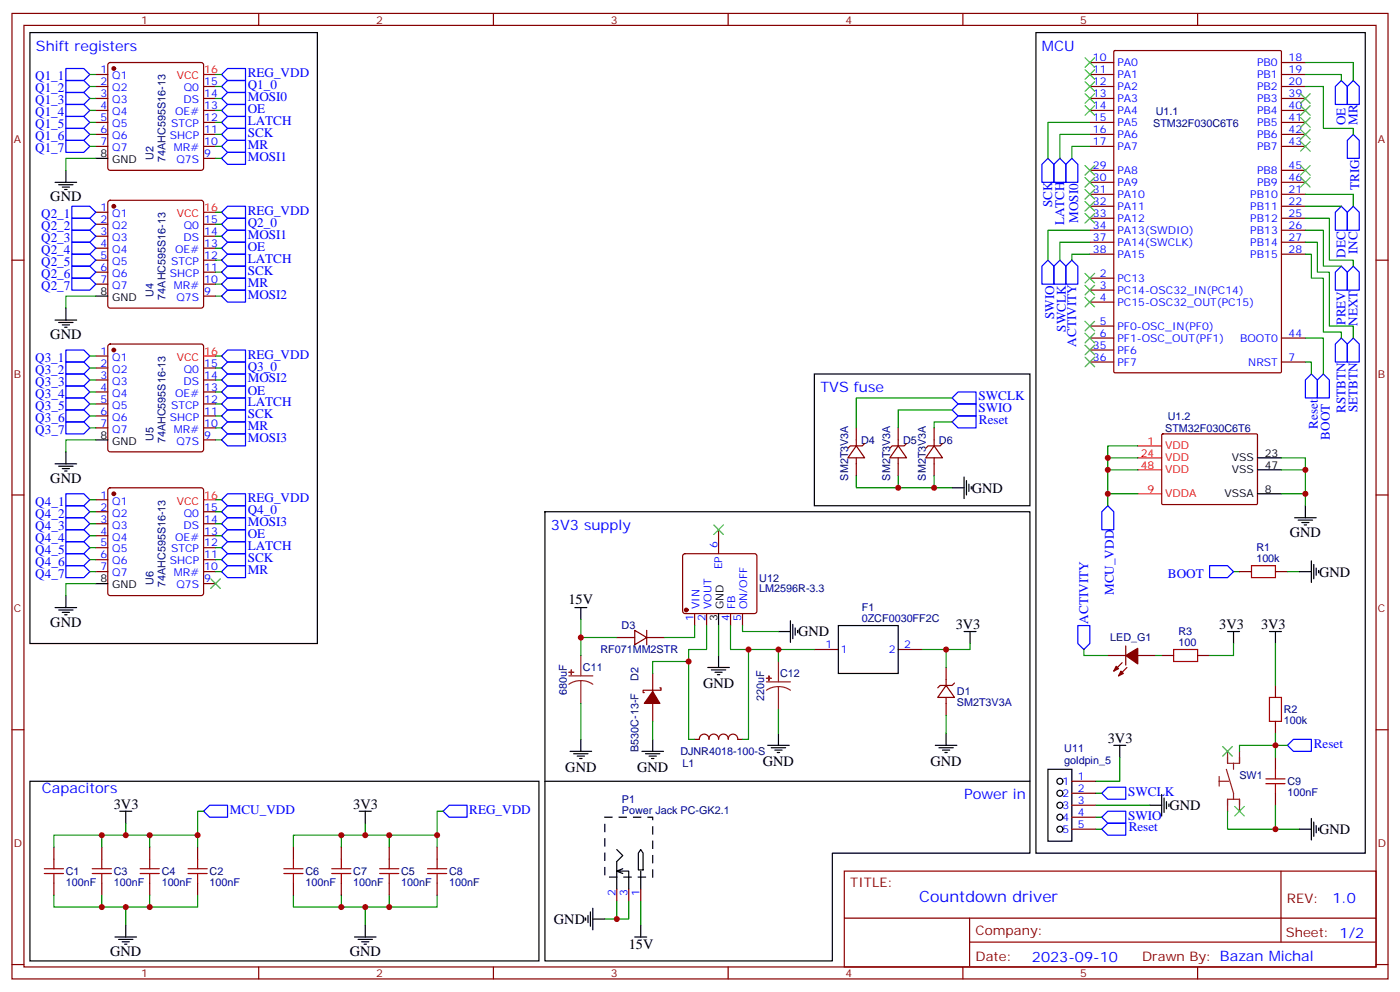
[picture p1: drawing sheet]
<svg xmlns="http://www.w3.org/2000/svg" width="412mm" height="292mm" viewBox="0 0 412 292" stroke-linecap="round" stroke-linejoin="round" font-family="sans-serif">
<g fill="none" stroke="#870000" stroke-width=".35">
<path d="M3.5 4h405.4v284.3h-405.4zM7.1 7.5h398.2v277.3h-398.2zM32 18.6l.5-.2h26.8l.5 .2 .2 .5v30.4l-.3 .5-.4 .2h-26.8l-.5-.3-.3-.4v-30.4zM76.2 4v3.5M145.3 4v3.5M214.5 4v3.5M283.6 4v3.5M321 18.4h7.1M328.1 15.1l.3-.2h48.7l.3 .2 .1 94.3-.2 .3-48.9 .1-.3-.2zM352.8 4v3.5M377.5 18.4h7M28.2 21.9h3.5"/>
<path d="M28.2 25.5h3.5M28.2 29h3.5M28.2 32.5h3.5M28.2 36.1h3.5M28.2 39.6h3.5M60 25.5h3.5M60 29h3.5M60 32.5h3.5M60 36.1h3.5M60 39.6h3.5M321 21.9h7.1M321 25.5h7.1"/>
<path d="M321 29h7.1M321 32.5h7.1M321 36.1h7.1M321 39.6h7.1M377.5 21.9h7M377.5 25.5h7M377.5 29h7M377.5 32.5h7M377.5 36.1h7M377.5 39.6h7M28.2 43.1h3.5M32 59.2l.5-.2h26.8l.5 .2 .2 .5v30.3l-.3 .5-.4 .2h-26.8l-.5-.2-.3-.5v-30.3z"/>
<path d="M60 43.1h3.5M60 46.6h3.5M321 43.1h7.1M321 50.2h7.1M321 53.7h7.1M321 57.2h7.1M377.5 43.1h7M377.5 50.2h7M377.5 53.7h7M377.5 57.2h7M3.5 76.6h3.6M28.2 76.6h3.5"/>
<path d="M28.2 62.5h3.5M28.2 66h3.5M28.2 69.6h3.5M28.2 73.1h3.5M60 76.6h3.5M60 66h3.5M60 69.6h3.5M60 73.1h3.5M321 60.7h7.1M321 64.3h7.1M321 67.8h7.1M321 71.3h7.1"/>
<path d="M321 74.9h7.1M377.5 60.7h7M377.5 64.3h7M377.5 67.8h7M377.5 71.3h7M377.5 74.9h7M405.3 76.6h3.6M28.2 80.2h3.5M28.2 83.7h3.5M60 80.2h3.5M60 83.7h3.5M60 87.2h3.5"/>
<path d="M321 81.9h7.1M321 85.4h7.1M321 89h7.1M321 99.6h7.1M321 96h7.1M377.5 99.6h7M28.2 104.8h3.5M28.2 108.4h3.5M28.2 111.9h3.5M28.2 115.4h3.5M28.2 119h3.5M32 101.5l.5-.2h26.8l.5 .2 .2 .5v30.4l-.3 .5-.4 .2h-26.8l-.5-.3-.3-.4v-30.4z"/>
<path d="M60 108.4h3.5M60 111.9h3.5M60 115.4h3.5M60 119h3.5M321 106.6h7.1M321 103.1h7.1M377.5 106.6h7M28.2 122.5h3.5M28.2 126h3.5M60 122.5h3.5M60 126h3.5M60 129.5h3.5"/>
<path d="M252.2 131.3l2.5 3.5h-4.9zM252.2 126v5.3M252.2 134.8v5.3M254.7 130.6l-.7 .7h-3.5l-.7 .7M264.6 131.3l2.5 3.5h-5zM264.6 126v5.3M264.6 134.8v5.3M267.1 130.6l-.8 .7h-3.5l-.7 .7M275.2 131.3l2.4 3.5h-4.9zM275.2 126v5.3M275.2 134.8v5.3M277.6 130.6l-.7 .7h-3.5l-.7 .7"/>
<path d="M342.3 128l.2-.2h27.7l.2 .3v20.3l-.3 .2-27.7-.1-.2-.3zM3.5 145.8h3.6M28.2 147.2h3.5M28.2 150.7h3.5M28.2 154.2h3.5M28.2 157.8h3.5M32 143.9l.5-.2h26.8l.5 .2 .2 .5v30.3l-.3 .5-.4 .2h-26.8l-.5-.2-.3-.5v-30.3zM60 150.7h3.5M60 154.2h3.5M60 157.8h3.5M211.7 156v7.1M405.3 145.8h3.6"/>
<path d="M28.2 161.3h3.5M28.2 164.8h3.5M28.2 168.3h3.5M60 161.3h3.5M60 164.8h3.5M60 168.3h3.5M60 171.9h3.5M201.3 163.3l.5-.2h20.4l.5 .2 .3 .5v16.2l-.3 .5-.5 .2h-20.4l-.5-.2-.2-.5v-16.2zM365.1 168.3h3.6M375.7 168.3h3.5M181.7 187.7h5.3M187 185.6l3.5 2.1-3.5 2.2z"/>
<path d="M190.5 185.6v4.3M190.5 187.7h5.3M192.3 198.3v5.3M204.6 180.7v3.5M208.1 180.7v3.5M215.2 180.7v3.5M218.7 180.7v3.5M239.9 191.3h7M264.6 191.3h7M278.7 196.6v5.3M326.3 193h5.3M330.6 195.2l-2.5 2.4"/>
<path d="M331.6 190.2v5.7M332 196.6l-2.5 2.4M335.1 193h5.3M342.2 193h3.5M352.8 193h3.5M3.5 214.9h3.6M192.3 207.2v5.2M194.4 202.6h.3v.7h-5.3v.7h.4M204.6 217.7h1.4M211.6 217.7a1.41 1.41 0 0 0-1.4-1.5 1.41 1.41 0 0 0-1.4 1.5 1.41 1.41 0 0 0-1.4-1.5 1.41 1.41 0 0 0-1.4 1.5M211.7 217.7a1.43 1.43 0 0 1 1.4-1.5 1.43 1.43 0 0 1 1.4 1.5 1.38 1.38 0 0 1 1.4-1.5 1.38 1.38 0 0 1 1.4 1.5M217.3 217.7h1.4"/>
<path d="M278.7 201.9l2.5 3.5h-5zM278.7 205.4v5.3M281.2 201.2l-.7 .7h-3.6l-.7 .7M375.7 201.9v3.5M375.7 212.4v3.6M405.3 214.9h3.6M315.7 230.1h7.1M315.7 233.6h7.1M315.7 237.1h7.1M375.7 223v3.6M375.7 233.6v3.5M15.9 249.5v3.5"/>
<path d="M30 249.5v3.5M44.1 249.5v3.5M58.2 249.5v3.5M86.4 249.5v3.5M100.5 249.5v3.5M114.7 249.5v3.5M128.8 249.5v3.5M248.7 256.5h156.6v28.3h-156.6zM315.7 240.7h7.1M315.7 244.2h7.1M377.3 256.6v20.8M15.9 260.1v3.5"/>
<path d="M30 260.1v3.5M44.1 260.1v3.5M58.2 260.1v3.5M86.4 260.1v3.5M100.5 260.1v3.5M114.7 260.1v3.5M128.8 260.1v3.5M181.7 261.8v3.6M185.2 261.8v3.6M188.7 261.8v3.6M248.7 270.4h156.5M285.6 277.4h119.6"/>
<path d="M285.6 270.4v14.1M3.5 284.1h3.6M76.2 284.8v3.5M145.3 284.8v3.5M214.5 284.8v3.5M283.6 284.8v3.5M352.8 284.8v3.5M405.3 284.1h3.6"/>
</g>
<path d="M60 21.9h3.5M60 62.5h3.5M60 104.8h3.5M335.1 131.3h7.1M335.1 134.8h7.1M335.1 138.4h7.1M60 147.2h3.5M335.1 145.4h7.1" fill="none" stroke="#f00" stroke-width=".35"/>
<g fill="none" stroke="#000" stroke-width=".35">
<path d="M8.8 9.6h84.7v179.9h-84.7zM305.2 9.6h97v241.6h-97zM16.2 53.7h6.4M17.3 54.4h4.2M18.3 55.1h2.2M19 55.8h.8M19.4 50.2v3.5M28.2 46.6h3.5M16.2 94.3h6.4M17.3 95h4.2M18.3 95.7h2.2M19 96.4h.8"/>
<path d="M19.4 90.7v3.6M28.2 87.2h3.5M239.9 110.1h63.5v38.8h-63.5zM16.2 136.6h6.4M17.3 137.3h4.2M18.3 138h2.2M19 138.7h.8M19.4 133.1v3.5M28.2 129.5h3.5M370.4 134.8h7.1M370.4 138.4h7.1M160.5 150.7h142.9v100.5h-58.2v31.8h-84.7z"/>
<path d="M280.5 143.7h3.5M284 140.5v6.3M284.7 141.5v4.3M285.4 142.6v2.1M286.1 143.3v.7M370.4 145.4h7.1M381.4 152.5h6.3M382.4 153.2h4.2M383.5 153.9h2.1M384.2 154.6h.7M384.5 148.9v3.6M16.2 178.9h6.4"/>
<path d="M17.3 179.6h4.2M19.4 175.4v3.5M28.2 171.9h3.5M169.3 178.9h3.6M171.1 178.9v3.6M382.8 168.3h3.5M386.3 165.2v6.3M387 166.2v4.3M387.7 167.3v2.1M388.4 168v.7M18.3 180.3h2.2M19 181h.8"/>
<path d="M208.5 196.6h6.3M209.5 197.3h4.3M210.6 198h2.1M211.3 198.7h.7M211.7 180.7v3.5M211.7 193v3.6M229.3 186h3.5M232.8 182.8v6.4M233.5 183.9v4.2M234.2 184.9v2.1M234.9 185.6v.7M246.9 184.2h17.7v14.1h-17.7z"/>
<path d="M284 186h3.5M285.8 186v3.5M361.6 186h3.5M363.4 186v3.5M373.9 186h3.6M375.7 186v3.5M171.1 217.7v3.6M192.3 217.7v3.6M226.1 219.5h6.4M229.3 216v3.5M275.5 219.5h6.4M278.7 216v3.5"/>
<path d="M328.1 219.5h3.5M329.8 219.5v3.5M8.8 230.1h149.9v52.9h-149.9zM35.3 238.9h3.5M37 238.9v3.5M105.8 238.9h3.6M107.6 238.9v3.5M160.5 230.1h142.9M167.9 221.3h6.4M169 222h4.2M170 222.7h2.2M170.7 223.4h.7"/>
<path d="M189.1 221.3h6.3M190.1 222h4.3M191.2 222.7h2.1M191.9 223.4h.7M227.2 220.2h4.2M228.2 220.9h2.2M229 221.6h.7M276.6 220.2h4.2M277.6 220.9h2.2M278.3 221.6h.7M308.7 226.6h7v21.1h-7zM338.7 237.1h3.5"/>
<path d="M342.2 234v6.3M342.9 235v4.3M343.6 236.1v2.1M344.3 236.8v.7M181.7 250.2l1.7 1.8-1.7 1.7v8.1M181.7 256.5l1.7 .7M183.4 255.8l-1.7 .7h3.5v5.3M188.7 250.2l.7 1v5h-1.4v-5zM188.7 256.5v5.3M382.8 244.2h3.5M386.3 241v6.4M387 242.1v4.2"/>
<path d="M387.7 243.1v2.2M388.4 243.8v.7M33.9 275.9h6.3M34.9 276.6h4.3M36 277.4h2.1M36.7 278.1h.7M37 272.4v3.5M104.4 275.9h6.4M105.5 276.6h4.2M106.5 277.4h2.2M107.2 278.1h.7M107.6 272.4v3.5"/>
<path d="M172.5 270.3v.7M173.2 269.6v2.1M173.9 268.5v4.3M174.6 270.7h3.6M174.6 267.5v6.3M187 275.9h3.5M188.7 272.4v3.5"/>
<circle cx="312.2" cy="237.1" r=".88"/>
<circle cx="312.2" cy="233.6" r=".88"/>
<circle cx="312.2" cy="230.1" r=".88"/>
<circle cx="312.2" cy="244.2" r=".88"/>
<circle cx="312.2" cy="240.7" r=".88"/>
</g>
<g fill="#870000" stroke="#870000" stroke-width=".35">
<path d="M328.8 196.2l.7 .7-1.4 .7z"/>
<path d="M330.2 197.6l.7 .7-1.4 .7z"/>
<path d="M331.6 193l3.5-2.1v4.6z"/>
<path d="M192.3 203.6l2.1 3.6h-4.6z"/>
<circle cx="33.5" cy="20.2" r=".53"/>
<circle cx="33.5" cy="60.7" r=".53"/>
<circle cx="33.5" cy="103.1" r=".53"/>
<circle cx="33.5" cy="145.4" r=".53"/>
<circle cx="202.1" cy="179.6" r=".53"/>
</g>
<g fill="none" stroke="#008700" stroke-width=".35">
<path d="M384.5 18.4h14.1v5.3M26.5 21.9h1.7M26.5 25.5h1.7M26.5 29h1.7M26.5 32.5h1.7M26.5 36.1h1.7M26.5 39.6h1.7M63.5 21.9h1.8M63.5 25.5h1.8M63.5 29h1.8M63.5 32.5h1.8M63.5 36.1h1.8"/>
<path d="M63.5 39.6h1.8M321 36.1h-12.3v10.5M321 39.6h-8.8v7M384.5 21.9h10.6v1.8M384.5 25.5h5.3v12.3h8.8v1.8M26.5 43.1h1.7M28.2 46.6h-8.8v3.6M63.5 43.1h1.8M63.5 46.6h1.8M321 43.1h-5.3v3.5M384.5 57.2h14.1v3.5M63.5 62.5h1.8"/>
<path d="M63.5 66h1.8M63.5 73.1h1.8M63.5 69.6h1.8M63.5 76.6h1.8M321 71.3h-8.8v5.3M321 67.8h-12.3v8.8M321 74.9h-5.3v1.7M384.5 64.3h7.1v12.3h7v1.8M384.5 67.8h5.3v10.6h5.3M384.5 71.3h3.6v8.9h3.5v15.8h7v3.6M384.5 74.9h1.8v7h3.5v15.9h5.3v1.8M384.5 60.7h10.6"/>
<path d="M28.2 87.2h-8.8v3.5M63.5 87.2h1.8M63.5 83.7h1.8M63.5 80.2h1.8M384.5 99.6h5.3v10.5M26.5 104.8h1.7M26.5 108.4h1.7M26.5 111.9h1.7M26.5 119h1.7M26.5 115.4h1.7M63.5 104.8h1.8M63.5 108.4h1.8"/>
<path d="M63.5 111.9h1.8M63.5 119h1.8M63.5 115.4h1.8M280.5 117.2h-28.3v8.8M384.5 106.6h1.8v3.5M26.5 122.5h1.7M26.5 126h1.7M28.2 129.5h-8.8v3.6M63.5 122.5h1.8M63.5 126h1.8M63.5 129.5h1.8M280.5 124.2h-5.3v1.8"/>
<path d="M280.5 120.7h-15.9v5.3M326.3 138.4h8.8M326.3 134.8h8.8M335.1 131.3h-8.8v17.6M377.5 134.8h7v14.1M377.5 138.4h7M26.5 147.2h1.7M26.5 150.7h1.7M26.5 154.2h1.7M26.5 157.8h1.7M63.5 147.2h1.8M63.5 150.7h1.8"/>
<path d="M63.5 154.2h1.8M63.5 157.8h1.8M252.2 140.1v3.6h28.3M264.6 140.1v3.6M275.2 140.1v3.6M326.3 145.4h8.8M377.5 145.4h7M26.5 161.3h1.7M26.5 164.8h1.7M26.5 168.3h1.7M28.2 171.9h-8.8v3.5M63.5 161.3h1.8"/>
<path d="M63.5 164.8h1.8M63.5 168.3h1.8M363.4 168.3h1.7M379.2 168.3h3.6M171.1 182.5v10.5M171.1 187.7h10.6M202.8 194.8h-10.5v3.5M204.6 184.2v3.5h-8.8M208.1 184.2v7.1h-5.3v26.4h1.8M211.7 184.2v8.8M215.2 184.2v7.1h5.3v26.4h-1.8M218.7 184.2v1.8h10.6"/>
<path d="M220.5 191.3h8.8v3.5M229.3 191.3h10.6M271.6 191.3h7.1v5.3M285.8 189.5v1.8h-7.1M319.3 191.3v1.7h7M340.4 193h1.8M363.4 189.5v3.5h-7.1M375.7 189.5v12.4M171.1 207.2v10.5M192.3 212.4v5.3M229.3 208.9v7.1M278.7 210.7v5.3"/>
<path d="M375.7 216v7M379.2 219.5h-14.1v1.8M60 238.9h-1.8v7.1M130.5 238.9h-1.7v7.1M322.8 233.6h1.8M322.8 237.1h15.9M329.8 223v7.1h-7M361.6 238.9v5.3h14.1M375.7 237.1v7.1h7.1M15.9 249.5v-3.5h42.3v3.5M30 246v3.5M37 242.4v3.6"/>
<path d="M44.1 246v3.5M86.4 249.5v-3.5h42.4v3.5M100.5 246v3.5M107.6 242.4v3.6M114.7 246v3.5M322.8 240.7h1.8M322.8 244.2h1.8M15.9 263.6v3.5h42.3v-3.5M30 263.6v3.5M37 267.1v5.3M44.1 263.6v3.5M86.4 263.6v3.5h42.4v-3.5"/>
<path d="M100.5 263.6v3.5M107.6 267.1v5.3M114.7 263.6v3.5M181.7 265.4v5.3h-3.5M185.2 265.4v5.3h-3.5M188.7 265.4v7"/>
</g>
<g fill="none" stroke="#a10000" stroke-width=".35">
<path d="M368.7 166.6h7v3.5h-7zM345.7 191.3h7.1v3.5h-7.1zM373.9 205.4h3.6v7h-3.6zM372.9 229.4h5.6M372.9 230.8h5.6M375.7 226.6v2.8M375.7 230.8v2.8M13.1 255.8h5.6M13.1 257.2h5.6M15.9 253v2.8M15.9 257.2v2.9M27.2 255.8h5.6"/>
<path d="M27.2 257.2h5.6M30 253v2.8M30 257.2v2.9M41.3 255.8h5.6M41.3 257.2h5.6M44.1 253v2.8M44.1 257.2v2.9M55.4 255.8h5.6M55.4 257.2h5.6M58.2 253v2.8M58.2 257.2v2.9M83.6 255.8h5.7"/>
<path d="M83.6 257.2h5.7M86.4 253v2.8M86.4 257.2v2.9M97.7 255.8h5.7M97.7 257.2h5.7M100.5 253v2.8M100.5 257.2v2.9M111.8 255.8h5.7M111.8 257.2h5.7M114.7 253v2.8M114.7 257.2v2.9M125.9 255.8h5.7"/>
<path d="M125.9 257.2h5.7M128.8 253v2.8M128.8 257.2v2.9"/>
</g>
<g fill="none" stroke="#00f" stroke-width=".35">
<path d="M19.4 20.2h5.3l1.8 1.7-1.8 1.8h-5.3zM19.4 23.7h5.3l1.8 1.8-1.8 1.7h-5.3zM19.4 27.2h5.3l1.8 1.8-1.8 1.8h-5.3zM19.4 30.8h5.3l1.8 1.7-1.8 1.8h-5.3zM19.4 34.3h5.3l1.8 1.8-1.8 1.7h-5.3zM19.4 37.8h5.3l1.8 1.8-1.8 1.7h-5.3zM65.3 39.6l1.7-1.8h5.3v3.5h-5.3zM67 20.2h5.3v3.5h-5.3l-1.7-1.8zM67 23.7h5.3v3.5h-5.3l-1.7-1.7zM67 27.2h5.3v3.6h-5.3l-1.7-1.8zM67 30.8h5.3v3.5h-5.3l-1.7-1.8zM67 34.3h5.3v3.5h-5.3l-1.7-1.7z"/>
<path d="M395.1 23.7l1.8 1.8v5.3h-3.6v-5.3zM398.6 23.7l1.8 1.8v5.3h-3.5v-5.3zM19.4 41.3h5.3l1.8 1.8-1.8 1.8h-5.3zM65.3 43.1l1.7-1.8h5.3v3.6h-5.3zM67 44.9h5.3v3.5h-5.3l-1.7-1.8zM308.7 46.6l1.7 1.8v5.3h-3.5v-5.3zM310.4 48.4l1.8-1.8 1.8 1.8v5.3h-3.6zM315.7 46.6l1.8 1.8v5.3h-3.5v-5.3zM396.9 41.3l1.7-1.7 1.8 1.7v5.3h-3.5zM21.2 60.7h5.3l1.7 1.8-1.7 1.8h-5.3zM21.2 64.3h5.3l1.7 1.7-1.7 1.8h-5.3zM21.2 67.8h5.3l1.7 1.8-1.7 1.7h-5.3z"/>
<path d="M21.2 71.3h5.3l1.7 1.8-1.7 1.8h-5.3zM21.2 74.9h5.3l1.7 1.7-1.7 1.8h-5.3zM21.2 78.4h5.3l1.7 1.8-1.7 1.7h-5.3zM65.3 62.5l1.7-1.8h5.3v3.6h-5.3zM65.3 66l1.7-1.7h5.3v3.5h-5.3zM65.3 73.1l1.7-1.8h5.3v3.6h-5.3zM65.3 69.6l1.7-1.8h5.3v3.5h-5.3zM65.3 76.6l1.7-1.7h5.3v3.5h-5.3zM67 78.4h5.3v3.5h-5.3l-1.7-1.7zM308.7 76.6l1.7 1.8v5.3h-3.5v-5.3zM310.4 78.4l1.8-1.8 1.8 1.8v5.3h-3.6zM315.7 76.6l1.8 1.8v5.3h-3.5v-5.3z"/>
<path d="M395.1 60.7l1.8 1.8v5.3h-3.6v-5.3zM395.1 78.4l1.8 1.8v5.2h-3.6v-5.2zM396.9 62.5l1.7-1.8 1.8 1.8v5.3h-3.5zM398.6 78.4l1.8 1.8v5.2h-3.5v-5.2zM21.2 81.9h5.3l1.7 1.8-1.7 1.7h-5.3zM65.3 87.2l1.7-1.8h5.3v3.6h-5.3zM65.3 83.7l1.7-1.8h5.3v3.5h-5.3zM398.6 99.6l1.8 1.7v5.3h-3.5v-5.3zM19.4 103.1h5.3l1.8 1.7-1.8 1.8h-5.3zM19.4 106.6h5.3l1.8 1.8-1.8 1.7h-5.3zM19.4 110.1h5.3l1.8 1.8-1.8 1.8h-5.3zM19.4 113.7h5.3l1.8 1.7-1.8 1.8h-5.3z"/>
<path d="M19.4 117.2h5.3l1.8 1.8-1.8 1.7h-5.3zM65.3 104.8l1.7-1.7h5.3v3.5h-5.3zM65.3 108.4l1.7-1.8h5.3v3.5h-5.3zM65.3 115.4l1.7-1.7h5.3v3.5h-5.3zM65.3 119l1.7-1.8h5.3v3.5h-5.3zM67 110.1h5.3v3.6h-5.3l-1.7-1.8zM280.5 117.2l1.7-1.8h5.3v3.6h-5.3zM282.2 119h5.3v3.5h-5.3l-1.7-1.8zM386.3 110.1l1.8 1.8v5.3h-3.6v-5.3zM389.8 110.1l1.8 1.8v5.3h-3.5v-5.3zM393.3 101.3l1.8-1.7 1.8 1.7v5.3h-3.6zM19.4 120.7h5.3l1.8 1.8-1.8 1.7h-5.3z"/>
<path d="M19.4 124.2h5.3l1.8 1.8-1.8 1.8h-5.3zM65.3 129.5l1.7-1.7h5.3v3.5h-5.3zM65.3 126l1.7-1.8h5.3v3.6h-5.3zM65.3 122.5l1.7-1.8h5.3v3.5h-5.3zM282.2 122.5h5.3v3.5h-5.3l-1.7-1.8zM19.4 145.4h5.3l1.8 1.8-1.8 1.7h-5.3zM19.4 148.9h5.3l1.8 1.8-1.8 1.8h-5.3zM19.4 152.5h5.3l1.8 1.7-1.8 1.8h-5.3zM19.4 156h5.3l1.8 1.8-1.8 1.7h-5.3zM19.4 159.5h5.3l1.8 1.8-1.8 1.8h-5.3zM65.3 147.2l1.7-1.8h5.3v3.5h-5.3zM65.3 150.7l1.7-1.8h5.3v3.6h-5.3z"/>
<path d="M65.3 157.8l1.7-1.8h5.3v3.5h-5.3zM67 152.5h5.3v3.5h-5.3l-1.7-1.8zM326.3 148.9l1.8 1.8v5.3h-3.5v-5.3zM19.4 163.1h5.3l1.8 1.7-1.8 1.8h-5.3zM19.4 166.6h5.3l1.8 1.7-1.8 1.8h-5.3zM65.3 164.8l1.7-1.7h5.3v3.5h-5.3zM65.3 161.3l1.7-1.8h5.3v3.6h-5.3zM67 166.6h5.3v3.5h-5.3l-1.7-1.8zM356.3 166.6h5.3l1.8 1.7-1.8 1.8h-5.3zM317.5 184.2h3.5v5.3l-1.7 1.8-1.8-1.8zM381 217.7h5.3v3.6h-5.3l-1.8-1.8zM61.7 237.1h5.3v3.6h-5.3l-1.7-1.8z"/>
<path d="M130.5 238.9l1.8-1.8h5.3v3.6h-5.3zM324.6 233.6l1.7-1.8h5.3v3.6h-5.3zM324.6 240.7l1.7-1.8h5.3v3.5h-5.3zM326.3 242.4h5.3v3.6h-5.3l-1.7-1.8z"/>
</g>
<g fill="none" stroke="#3c3" stroke-width=".35">
<path d="M319.6 17l2.8 2.8M322.4 17l-2.8 2.8M319.6 31.1l2.8 2.8M319.6 27.6l2.8 2.8M319.6 24.1l2.8 2.8M319.6 20.5l2.8 2.9M322.4 31.1l-2.8 2.8M322.4 27.6l-2.8 2.8M322.4 24.1l-2.8 2.8M322.4 20.5l-2.8 2.9M383.1 38.2l2.8 2.8M383.1 34.6l2.8 2.9"/>
<path d="M383.1 31.1l2.8 2.8M383.1 27.6l2.8 2.8M385.9 34.6l-2.8 2.9M385.9 31.1l-2.8 2.8M385.9 38.2l-2.8 2.8M385.9 27.6l-2.8 2.8M319.6 59.3l2.8 2.9M319.6 55.8l2.8 2.8M319.6 52.3l2.8 2.8M319.6 48.8l2.8 2.8M322.4 59.3l-2.8 2.9M322.4 55.8l-2.8 2.8"/>
<path d="M322.4 52.3l-2.8 2.8M322.4 48.8l-2.8 2.8M383.1 52.3l2.8 2.8M383.1 48.8l2.8 2.8M383.1 41.7l2.8 2.8M385.9 41.7l-2.8 2.8M385.9 52.3l-2.8 2.8M385.9 48.8l-2.8 2.8M319.6 62.9l2.8 2.8M322.4 62.9l-2.8 2.8M319.6 98.1l2.8 2.9M319.6 94.6l2.8 2.8"/>
<path d="M319.6 87.6l2.8 2.8M319.6 84l2.8 2.9M319.6 80.5l2.8 2.8M322.4 98.1l-2.8 2.9M322.4 94.6l-2.8 2.8M322.4 87.6l-2.8 2.8M322.4 84l-2.8 2.9M322.4 80.5l-2.8 2.8M319.6 101.7l2.8 2.8M319.6 105.2l2.8 2.8M322.4 101.7l-2.8 2.8M322.4 105.2l-2.8 2.8"/>
<path d="M210.3 154.6l2.8 2.8M213.1 154.6l-2.8 2.8M62.1 170.5l2.8 2.8M64.9 170.5l-2.8 2.8M360.2 219.9l2.8 2.8M363 219.9l-2.8 2.8M363.7 237.5l2.8 2.8M366.5 237.5l-2.8 2.8"/>
</g>
<g fill="none" stroke="#8c2424" stroke-width=".35">
<path d="M167.6 199h7M171.1 193v6M229.3 194.8v6M171.1 200.4l1.8 .3 1.7 .8M171.1 200.4l-1.9 .3-1.6 .8M171.1 200.4v6.8M225.8 200.8h7M229.3 202.2l1.9 .2 1.6 .9M229.3 202.2l-1.8 .3-1.7 .8M229.3 202.2v6.7M359.1 230.1h2.8M359.1 228.7v2.8"/>
<path d="M361.2 226.6l2.2 7v1.8M361.6 221.3v3.5h3.5v-3.5M361.6 238.9v-3.5h3.5v3.5M363.4 224.8v1.8"/>
</g>
<path d="M178.2 240.7h14.1v17.6h-14.1z" fill="none" stroke="#000" stroke-width=".35" stroke-dasharray="2.1 2.1"/>
<g fill="#8c2424" stroke="#8c2424" stroke-width=".35">
<path d="M167.6 198h1.4z"/>
<path d="M168.3 197.3v1.4z"/>
<path d="M225.8 199.7l1.4 .1z"/>
<path d="M226.5 199v1.4z"/>
</g>
<g fill="#c00">
<circle cx="384.5" cy="138.4" r=".88"/>
<circle cx="384.5" cy="145.4" r=".88"/>
<circle cx="44.1" cy="267.1" r=".88"/>
<circle cx="44.1" cy="246" r=".88"/>
<circle cx="30" cy="246" r=".88"/>
<circle cx="30" cy="267.1" r=".88"/>
<circle cx="37" cy="267.1" r=".88"/>
<circle cx="37" cy="246" r=".88"/>
<circle cx="58.2" cy="246" r=".88"/>
<circle cx="326.3" cy="134.8" r=".88"/>
<circle cx="326.3" cy="145.4" r=".88"/>
<circle cx="326.3" cy="138.4" r=".88"/>
<circle cx="107.6" cy="246" r=".88"/>
<circle cx="107.6" cy="267.1" r=".88"/>
<circle cx="100.5" cy="267.1" r=".88"/>
<circle cx="100.5" cy="246" r=".88"/>
<circle cx="114.7" cy="246" r=".88"/>
<circle cx="114.7" cy="267.1" r=".88"/>
<circle cx="128.8" cy="246" r=".88"/>
<circle cx="375.7" cy="219.5" r=".88"/>
<circle cx="375.7" cy="244.2" r=".88"/>
<circle cx="181.7" cy="270.7" r=".88"/>
<circle cx="171.1" cy="187.7" r=".88"/>
<circle cx="202.8" cy="194.8" r=".88"/>
<circle cx="220.5" cy="191.3" r=".88"/>
<circle cx="229.3" cy="191.3" r=".88"/>
<circle cx="278.7" cy="191.3" r=".88"/>
<circle cx="275.2" cy="143.7" r=".88"/>
<circle cx="264.6" cy="143.7" r=".88"/>
</g>
<text font-size="4.6" fill="#00f" x="270.8" y="265.6">Countdown driver</text>
<g font-size="4.2" fill="#00f">
<text x="10.6" y="14.9">Shift registers</text>
<text x="306.9" y="14.9">MCU</text>
<text x="241.7" y="115.4">TVS fuse</text>
<text x="162.3" y="156">3V3 supply</text>
<text x="12.3" y="233.6">Capacitors</text>
<text x="284" y="235.4">Power in</text>
<text x="392.5" y="265.8">1.0</text>
<text x="304" y="283.2">2023-09-10</text>
</g>
<g font-size="4.2">
<text x="14.8" y="59.3">GND</text>
<text x="14.8" y="99.9">GND</text>
<text x="14.8" y="142.2">GND</text>
<text x="286.3" y="145.1">GND</text>
<text x="379.9" y="158.1">GND</text>
<text x="388.6" y="169.8">GND</text>
<text x="167.5" y="177.8">15V</text>
<text x="14.8" y="184.6">GND</text>
<text x="281.5" y="185.3">3V3</text>
<text x="359.1" y="185.3">3V3</text>
<text x="371.5" y="185.3">3V3</text>
<text x="235.1" y="187.4">GND</text>
<text x="207.1" y="202.7">GND</text>
<text x="326.3" y="218.8">3V3</text>
<text x="166.5" y="227.4">GND</text>
<text x="187.7" y="227.4">GND</text>
<text x="224.7" y="225.6">GND</text>
<text x="274.1" y="225.6">GND</text>
<text x="33.5" y="238.2">3V3</text>
<text x="104.1" y="238.2">3V3</text>
<text x="344.5" y="238.6">GND</text>
<text x="388.6" y="245.6">GND</text>
<text x="163.2" y="272.1">GND</text>
<text x="32.5" y="281.6">GND</text>
<text x="103" y="281.6">GND</text>
<text x="185.2" y="279.5">15V</text>
</g>
<g font-size="3.9" fill="#00f">
<text x="10.4" y="23.7">Q1_1</text>
<text x="73" y="22.7">REG_VDD</text>
<text x="10.4" y="27.2">Q1_2</text>
<text x="73" y="29.7">MOSI0</text>
<text x="73" y="26.2">Q1_0</text>
<text x="10.4" y="30.7">Q1_3</text>
<text x="10.4" y="34.3">Q1_4</text>
<text x="73" y="33.3">OE</text>
<text x="10.4" y="37.8">Q1_5</text>
<text x="10.4" y="41.3">Q1_6</text>
<text x="73" y="40.3">SCK</text>
<text x="73" y="36.8">LATCH</text>
<text x="396.4" y="36.8" transform="rotate(-90 396.4 36.8)">OE</text>
<text x="399.9" y="36.8" transform="rotate(-90 399.9 36.8)">MR</text>
<text x="10.4" y="44.9">Q1_7</text>
<text x="73" y="47.4">MOSI1</text>
<text x="73" y="43.8">MR</text>
<text x="400.4" y="56" transform="rotate(-90 400.4 56)">TRIG</text>
<text x="12.1" y="64.3">Q2_1</text>
<text x="73" y="63.2">REG_VDD</text>
<text x="309.9" y="61.1" transform="rotate(-90 309.9 61.1)">SCK</text>
<text x="317.6" y="65.6" transform="rotate(-90 317.6 65.6)">MOSI0</text>
<text x="12.1" y="67.8">Q2_2</text>
<text x="12.1" y="71.3">Q2_3</text>
<text x="73" y="70.3">MOSI1</text>
<text x="73" y="66.8">Q2_0</text>
<text x="313.5" y="66.4" transform="rotate(-90 313.5 66.4)">LATCH</text>
<text x="12.1" y="74.8">Q2_4</text>
<text x="73" y="77.4">LATCH</text>
<text x="73" y="73.8">OE</text>
<text x="396.4" y="75.9" transform="rotate(-90 396.4 75.9)">DEC</text>
<text x="399.9" y="74.8" transform="rotate(-90 399.9 74.8)">INC</text>
<text x="12.1" y="78.4">Q2_5</text>
<text x="12.1" y="81.9">Q2_6</text>
<text x="73" y="80.9">SCK</text>
<text x="12.1" y="85.4">Q2_7</text>
<text x="73" y="87.9">MOSI2</text>
<text x="73" y="84.4">MR</text>
<text x="310.5" y="94" transform="rotate(-90 310.5 94)">SWIO</text>
<text x="396.3" y="95.6" transform="rotate(-90 396.3 95.6)">PREV</text>
<text x="399.9" y="95.9" transform="rotate(-90 399.9 95.9)">NEXT</text>
<text x="314" y="97.7" transform="rotate(-90 314 97.7)">SWCLK</text>
<text x="10.4" y="106.6">Q3_1</text>
<text x="73" y="105.6">REG_VDD</text>
<text x="317" y="102.1" transform="rotate(-90 317 102.1)">ACTIVITY</text>
<text x="10.4" y="110.1">Q3_2</text>
<text x="10.4" y="113.7">Q3_3</text>
<text x="73" y="112.6">MOSI2</text>
<text x="73" y="109.1">Q3_0</text>
<text x="10.4" y="117.2">Q3_4</text>
<text x="73" y="119.7">LATCH</text>
<text x="73" y="116.2">OE</text>
<text x="288.2" y="117.9">SWCLK</text>
<text x="10.4" y="120.7">Q3_5</text>
<text x="10.4" y="124.2">Q3_6</text>
<text x="73" y="123.2">SCK</text>
<text x="288.2" y="121.4">SWIO</text>
<text x="288.4" y="124.9">Reset</text>
<text x="396.4" y="121.6" transform="rotate(-90 396.4 121.6)">RSTBTN</text>
<text x="399.9" y="121.4" transform="rotate(-90 399.9 121.4)">SETBTN</text>
<text x="10.4" y="127.8">Q3_7</text>
<text x="73" y="130.3">MOSI3</text>
<text x="73" y="126.7">MR</text>
<text x="388.1" y="126.3" transform="rotate(-90 388.1 126.3)">Reset</text>
<text x="391.7" y="129.5" transform="rotate(-90 391.7 129.5)">BOOT</text>
<text x="10.4" y="148.9">Q4_1</text>
<text x="73" y="147.9">REG_VDD</text>
<text x="10.4" y="152.5">Q4_2</text>
<text x="10.4" y="156">Q4_3</text>
<text x="73" y="155">MOSI3</text>
<text x="73" y="151.4">Q4_0</text>
<text x="10.4" y="159.5">Q4_4</text>
<text x="73" y="158.5">OE</text>
<text x="10.4" y="163.1">Q4_5</text>
<text x="10.4" y="166.6">Q4_6</text>
<text x="73" y="165.5">SCK</text>
<text x="73" y="162">LATCH</text>
<text x="10.4" y="170.1">Q4_7</text>
<text x="73" y="169.1">MR</text>
<text x="344" y="170.2">BOOT</text>
<text x="328.1" y="175.3" transform="rotate(-90 328.1 175.3)">MCU_VDD</text>
<text x="320.5" y="183.6" transform="rotate(-90 320.5 183.6)">ACTIVITY</text>
<text x="387" y="220.2">Reset</text>
<text x="67.7" y="239.6">MCU_VDD</text>
<text x="138.2" y="239.6">REG_VDD</text>
<text x="332.3" y="234.3">SWCLK</text>
<text x="332.3" y="241.4">SWIO</text>
<text x="332.5" y="244.8">Reset</text>
</g>
<g font-size="3.9" fill="#800">
<text x="250.5" y="261.1">TITLE:</text>
<text x="379.1" y="265.8">REV:</text>
<text x="287.4" y="275.3">Company:</text>
<text x="378.7" y="275.9">Sheet: 1/2</text>
<text x="287.4" y="283">Date:</text>
<text x="336.4" y="283.1">Drawn By: Bazan Michal</text>
</g>
<g font-size="3.2" fill="#800">
<text x="41.6" y="6.9">1</text>
<text x="110.8" y="6.9">2</text>
<text x="179.9" y="6.9">3</text>
<text x="249.1" y="6.9">4</text>
<text x="318.2" y="6.9">5</text>
<text x="4.1" y="42.1">A</text>
<text x="405.9" y="42.1">A</text>
<text x="4.1" y="111.2">B</text>
<text x="405.9" y="111.2">B</text>
<text x="4.1" y="180.3">C</text>
<text x="405.9" y="180.3">C</text>
<text x="4.1" y="249.5">D</text>
<text x="405.9" y="249.5">D</text>
<text x="41.6" y="287.8">1</text>
<text x="110.8" y="287.8">2</text>
<text x="179.9" y="287.8">3</text>
<text x="249.1" y="287.8">4</text>
<text x="318.2" y="287.8">5</text>
</g>
<g font-size="3.2" fill="#00f">
<text x="29.6" y="21.6">1</text>
<text x="33.1" y="23.4">Q1</text>
<text x="321.9" y="18.1">10</text>
<text x="321.9" y="21.6">11</text>
<text x="329.1" y="19.5">PA0</text>
<text x="329.1" y="23">PA1</text>
<text x="370.3" y="19.5">PB0</text>
<text x="370.3" y="23">PB1</text>
<text x="379.6" y="18.1">18</text>
<text x="379.6" y="21.6">19</text>
<text x="29.6" y="25.1">2</text>
<text x="29.6" y="28.6">3</text>
<text x="33.1" y="26.9">Q2</text>
<text x="54.2" y="26.9">Q0</text>
<text x="60.1" y="28.6">14</text>
<text x="60.1" y="25.1">15</text>
<text x="321.9" y="25.1">12</text>
<text x="321.9" y="28.6">13</text>
<text x="329.1" y="26.5">PA2</text>
<text x="370.3" y="26.5">PB2</text>
<text x="379.6" y="25.1">20</text>
<text x="379.6" y="28.6">39</text>
<text x="29.6" y="32.2">4</text>
<text x="29.6" y="35.7">5</text>
<text x="33.1" y="30.4">Q3</text>
<text x="33.1" y="33.9">Q4</text>
<text x="51.6" y="33.9">OE#</text>
<text x="54.1" y="30.4">DS</text>
<text x="60.1" y="35.7">12</text>
<text x="60.1" y="32.2">13</text>
<text x="321.9" y="32.2">14</text>
<text x="321.9" y="35.7">15</text>
<text x="329.1" y="30.1">PA3</text>
<text x="329.1" y="33.6">PA4</text>
<text x="370.3" y="30.1">PB3</text>
<text x="370.3" y="33.6">PB4</text>
<text x="379.6" y="32.2">40</text>
<text x="379.6" y="35.7">41</text>
<text x="29.6" y="39.2">6</text>
<text x="33.1" y="37.5">Q5</text>
<text x="33.1" y="41">Q6</text>
<text x="50" y="41">SHCP</text>
<text x="50.4" y="37.5">STCP</text>
<text x="60.1" y="39.2">11</text>
<text x="321.9" y="39.2">16</text>
<text x="329.1" y="37.1">PA5</text>
<text x="329.1" y="40.6">PA6</text>
<text x="370.3" y="37.1">PB5</text>
<text x="370.3" y="40.6">PB6</text>
<text x="379.6" y="39.2">42</text>
<text x="29.6" y="42.8">7</text>
<text x="33.1" y="44.5">Q7</text>
<text x="51.2" y="44.5">MR#</text>
<text x="60.1" y="46.3">9</text>
<text x="60.1" y="42.8">10</text>
<text x="321.9" y="42.8">17</text>
<text x="329.1" y="44.2">PA7</text>
<text x="370.3" y="44.2">PB7</text>
<text x="379.6" y="42.8">43</text>
<text x="52" y="48">Q7S</text>
<text x="321.9" y="49.8">29</text>
<text x="321.9" y="53.3">30</text>
<text x="329.1" y="51.2">PA8</text>
<text x="370.3" y="51.2">PB8</text>
<text x="379.6" y="49.8">45</text>
<text x="379.6" y="53.3">46</text>
<text x="321.9" y="56.9">31</text>
<text x="329.1" y="54.8">PA9</text>
<text x="329.1" y="58.3">PA10</text>
<text x="368.3" y="58.3">PB10</text>
<text x="370.3" y="54.8">PB9</text>
<text x="379.6" y="56.9">21</text>
<text x="29.6" y="62.2">1</text>
<text x="29.6" y="65.7">2</text>
<text x="33.1" y="63.9">Q1</text>
<text x="60.1" y="65.7">15</text>
<text x="321.9" y="60.4">32</text>
<text x="321.9" y="63.9">33</text>
<text x="329.1" y="61.8">PA11</text>
<text x="329.1" y="65.3">PA12</text>
<text x="368.3" y="61.8">PB11</text>
<text x="368.3" y="65.3">PB12</text>
<text x="379.6" y="60.4">22</text>
<text x="379.6" y="63.9">25</text>
<text x="29.6" y="69.2">3</text>
<text x="33.1" y="67.5">Q2</text>
<text x="33.1" y="71">Q3</text>
<text x="54.1" y="71">DS</text>
<text x="54.2" y="67.5">Q0</text>
<text x="60.1" y="69.2">14</text>
<text x="321.9" y="67.5">34</text>
<text x="321.9" y="71">37</text>
<text x="329.1" y="68.9">PA13(SWDIO)</text>
<text x="368.3" y="68.9">PB13</text>
<text x="379.6" y="67.5">26</text>
<text x="379.6" y="71">27</text>
<text x="29.6" y="72.7">4</text>
<text x="29.6" y="76.3">5</text>
<text x="33.1" y="74.5">Q4</text>
<text x="51.6" y="74.5">OE#</text>
<text x="60.1" y="76.3">12</text>
<text x="60.1" y="72.7">13</text>
<text x="321.9" y="74.5">38</text>
<text x="329.1" y="72.4">PA14(SWCLK)</text>
<text x="329.1" y="75.9">PA15</text>
<text x="368.3" y="72.4">PB14</text>
<text x="368.3" y="75.9">PB15</text>
<text x="379.6" y="74.5">28</text>
<text x="29.6" y="79.8">6</text>
<text x="29.6" y="83.3">7</text>
<text x="33.1" y="78">Q5</text>
<text x="33.1" y="81.6">Q6</text>
<text x="50" y="81.6">SHCP</text>
<text x="50.4" y="78">STCP</text>
<text x="60.1" y="83.3">10</text>
<text x="60.1" y="79.8">11</text>
<text x="323.9" y="81.6">2</text>
<text x="329.1" y="83">PC13</text>
<text x="33.1" y="85.1">Q7</text>
<text x="51.2" y="85.1">MR#</text>
<text x="52" y="88.6">Q7S</text>
<text x="60.1" y="86.9">9</text>
<text x="323.9" y="85.1">3</text>
<text x="323.9" y="88.6">4</text>
<text x="329.1" y="86.5">PC14-OSC32_IN(PC14)</text>
<text x="323.9" y="95.7">5</text>
<text x="329.1" y="90">PC15-OSC32_OUT(PC15)</text>
<text x="323.9" y="99.2">6</text>
<text x="329.1" y="97.1">PF0-OSC_IN(PF0)</text>
<text x="329.1" y="100.6">PF1-OSC_OUT(PF1)</text>
<text x="365.3" y="100.6">BOOT0</text>
<text x="379.6" y="99.2">44</text>
<text x="29.6" y="104.5">1</text>
<text x="33.1" y="106.3">Q1</text>
<text x="321.9" y="102.7">35</text>
<text x="321.9" y="106.3">36</text>
<text x="329.1" y="104.1">PF6</text>
<text x="329.1" y="107.7">PF7</text>
<text x="367.7" y="107.7">NRST</text>
<text x="379.6" y="106.3">7</text>
<text x="29.6" y="108">2</text>
<text x="29.6" y="111.5">3</text>
<text x="33.1" y="109.8">Q2</text>
<text x="33.1" y="113.3">Q3</text>
<text x="54.1" y="113.3">DS</text>
<text x="54.2" y="109.8">Q0</text>
<text x="60.1" y="111.5">14</text>
<text x="60.1" y="108">15</text>
<text x="29.6" y="115.1">4</text>
<text x="29.6" y="118.6">5</text>
<text x="33.1" y="116.8">Q4</text>
<text x="51.6" y="116.8">OE#</text>
<text x="60.1" y="118.6">12</text>
<text x="60.1" y="115.1">13</text>
<text x="29.6" y="122.1">6</text>
<text x="29.6" y="125.7">7</text>
<text x="33.1" y="120.4">Q5</text>
<text x="33.1" y="123.9">Q6</text>
<text x="50" y="123.9">SHCP</text>
<text x="50.4" y="120.4">STCP</text>
<text x="60.1" y="125.7">10</text>
<text x="60.1" y="122.1">11</text>
<text x="33.1" y="127.4">Q7</text>
<text x="51.2" y="127.4">MR#</text>
<text x="52" y="131">Q7S</text>
<text x="60.1" y="129.2">9</text>
<text x="29.6" y="146.8">1</text>
<text x="33.1" y="148.6">Q1</text>
<text x="29.6" y="150.4">2</text>
<text x="29.6" y="153.9">3</text>
<text x="33.1" y="152.1">Q2</text>
<text x="33.1" y="155.6">Q3</text>
<text x="54.1" y="155.6">DS</text>
<text x="54.2" y="152.1">Q0</text>
<text x="60.1" y="153.9">14</text>
<text x="60.1" y="150.4">15</text>
<text x="29.6" y="157.4">4</text>
<text x="29.6" y="160.9">5</text>
<text x="33.1" y="159.2">Q4</text>
<text x="51.6" y="159.2">OE#</text>
<text x="60.1" y="160.9">12</text>
<text x="60.1" y="157.4">13</text>
<text x="211.3" y="161.3" transform="rotate(-90 211.3 161.3)">6</text>
<text x="29.6" y="164.5">6</text>
<text x="29.6" y="168">7</text>
<text x="33.1" y="162.7">Q5</text>
<text x="33.1" y="166.2">Q6</text>
<text x="50" y="166.2">SHCP</text>
<text x="50.4" y="162.7">STCP</text>
<text x="60.1" y="168">10</text>
<text x="60.1" y="164.5">11</text>
<text x="212.7" y="167.7" transform="rotate(-90 212.7 167.7)">EP</text>
<text x="33.1" y="169.8">Q7</text>
<text x="51.2" y="169.8">MR#</text>
<text x="52" y="173.3">Q7S</text>
<text x="60.1" y="171.5">9</text>
<text x="206" y="179.4" transform="rotate(-90 206 179.4)">VIN</text>
<text x="209.5" y="179.4" transform="rotate(-90 209.5 179.4)">VOUT</text>
<text x="216.6" y="179.4" transform="rotate(-90 216.6 179.4)">FB</text>
<text x="220.1" y="179.4" transform="rotate(-90 220.1 179.4)">ON/OFF</text>
<text x="204.3" y="182.9" transform="rotate(-90 204.3 182.9)">1</text>
<text x="207.8" y="182.9" transform="rotate(-90 207.8 182.9)">2</text>
<text x="214.8" y="182.9" transform="rotate(-90 214.8 182.9)">4</text>
<text x="218.4" y="182.9" transform="rotate(-90 218.4 182.9)">5</text>
<text x="243.2" y="190.9">1</text>
<text x="266.3" y="190.9">2</text>
<text x="247.6" y="192.3">1</text>
<text x="261.9" y="192.3">2</text>
<text x="313" y="231.1">1</text>
<text x="317.5" y="229.7">1</text>
<text x="317.5" y="233.3">2</text>
<text x="313" y="234.7">2</text>
<text x="313" y="238.2">3</text>
<text x="317.5" y="236.8">3</text>
<text x="313" y="241.7">4</text>
<text x="313" y="245.3">5</text>
<text x="317.5" y="240.3">4</text>
<text x="317.5" y="243.8">5</text>
<text x="181.3" y="263.8" transform="rotate(-90 181.3 263.8)">2</text>
<text x="184.9" y="263.8" transform="rotate(-90 184.9 263.8)">3</text>
<text x="188.4" y="263.8" transform="rotate(-90 188.4 263.8)">1</text>
</g>
<g font-size="3.2" fill="#f00">
<text x="52.1" y="23.4">VCC</text>
<text x="60.1" y="21.6">16</text>
<text x="52.1" y="63.9">VCC</text>
<text x="60.1" y="62.2">16</text>
<text x="52.1" y="106.3">VCC</text>
<text x="60.1" y="104.5">16</text>
<text x="338.1" y="131">1</text>
<text x="336" y="134.5">24</text>
<text x="343.3" y="132.4">VDD</text>
<text x="343.3" y="135.9">VDD</text>
<text x="336" y="138">48</text>
<text x="343.3" y="139.4">VDD</text>
<text x="52.1" y="148.6">VCC</text>
<text x="60.1" y="146.8">16</text>
<text x="338.1" y="145.1">9</text>
<text x="343.3" y="146.5">VDDA</text>
</g>
<g font-size="3.2" fill="#000080">
<text x="340.5" y="33.7">U1.1</text>
<text x="339.7" y="37.3">STM32F030C6T6</text>
<text x="45.2" y="47" transform="rotate(-90 45.2 47)">U2</text>
<text x="48.8" y="47.6" transform="rotate(-90 48.8 47.6)">74AHC595S16-13</text>
<text x="45.2" y="87.5" transform="rotate(-90 45.2 87.5)">U4</text>
<text x="48.8" y="88.2" transform="rotate(-90 48.8 88.2)">74AHC595S16-13</text>
<text x="344" y="123.7">U1.2</text>
<text x="45.2" y="129.9" transform="rotate(-90 45.2 129.9)">U5</text>
<text x="48.8" y="130.5" transform="rotate(-90 48.8 130.5)">74AHC595S16-13</text>
<text x="253.7" y="130.7">D4</text>
<text x="266" y="130.7">D5</text>
<text x="276.6" y="130.7">D6</text>
<text x="343.2" y="127.2">STM32F030C6T6</text>
<text x="249.8" y="141.5" transform="rotate(-90 249.8 141.5)">SM2T3V3A</text>
<text x="262.2" y="141.5" transform="rotate(-90 262.2 141.5)">SM2T3V3A</text>
<text x="272.8" y="141.5" transform="rotate(-90 272.8 141.5)">SM2T3V3A</text>
<text x="370.1" y="165.5">100k</text>
<text x="370.1" y="162.4">R1</text>
<text x="45.2" y="172.2" transform="rotate(-90 45.2 172.2)">U6</text>
<text x="48.8" y="172.9" transform="rotate(-90 48.8 172.9)">74AHC595S16-13</text>
<text x="223.7" y="171.3">U12</text>
<text x="223.7" y="174.4">LM2596R-3.3</text>
<text x="253.8" y="180">F1</text>
<text x="183.1" y="185.4">D3</text>
<text x="253.8" y="183.2">0ZCF0030FF2C</text>
<text x="327.1" y="188.9">LED_G1</text>
<text x="347.2" y="190.2">100</text>
<text x="347.2" y="187.1">R3</text>
<text x="171.7" y="197.7">C11</text>
<text x="176.8" y="192.4">RF071MM2STR</text>
<text x="188.1" y="200.4" transform="rotate(-90 188.1 200.4)">D2</text>
<text x="229.8" y="199.5">C12</text>
<text x="166.9" y="204.8" transform="rotate(-90 166.9 204.8)">680uF</text>
<text x="225.1" y="206.5" transform="rotate(-90 225.1 206.5)">220uF</text>
<text x="281.9" y="207.9">SM2T3V3A</text>
<text x="281.9" y="204.7">D1</text>
<text x="378.2" y="213.2">100k</text>
<text x="378.2" y="210.1">R2</text>
<text x="188.1" y="221.4" transform="rotate(-90 188.1 221.4)">B530C-13-F</text>
<text x="313.5" y="221.6">U11</text>
<text x="200.4" y="222.5">DJNR4018-100-S</text>
<text x="201" y="225.9">L1</text>
<text x="313.5" y="225">goldpin_5</text>
<text x="365.1" y="229.5">SW1</text>
<text x="379.2" y="231.2">C9</text>
<text x="183.2" y="239.6">Power Jack PC-GK2.1</text>
<text x="183.2" y="236.5">P1</text>
<text x="379.2" y="234.4">100nF</text>
<text x="19.4" y="257.7">C1</text>
<text x="33.5" y="257.7">C3</text>
<text x="47.6" y="257.7">C4</text>
<text x="61.7" y="257.7">C2</text>
<text x="90" y="257.7">C6</text>
<text x="104.1" y="257.7">C7</text>
<text x="118.2" y="257.7">C5</text>
<text x="132.3" y="257.7">C8</text>
<text x="19.4" y="260.9">100nF</text>
<text x="33.5" y="260.9">100nF</text>
<text x="47.6" y="260.9">100nF</text>
<text x="61.7" y="260.9">100nF</text>
<text x="90" y="260.9">100nF</text>
<text x="104.1" y="260.9">100nF</text>
<text x="118.2" y="260.9">100nF</text>
<text x="132.3" y="260.9">100nF</text>
</g>
<g font-size="3.2">
<text x="29.6" y="46.3">8</text>
<text x="33.1" y="48">GND</text>
<text x="29.6" y="86.9">8</text>
<text x="33.1" y="88.6">GND</text>
<text x="29.6" y="129.2">8</text>
<text x="33.1" y="131">GND</text>
<text x="362.9" y="135.9">VSS</text>
<text x="372.5" y="134.5">23</text>
<text x="362.9" y="139.4">VSS</text>
<text x="372.5" y="138">47</text>
<text x="360.7" y="146.5">VSSA</text>
<text x="372.5" y="145.1">8</text>
<text x="29.6" y="171.5">8</text>
<text x="33.1" y="173.3">GND</text>
<text x="213.1" y="179.4" transform="rotate(-90 213.1 179.4)">GND</text>
<text x="211.3" y="182.9" transform="rotate(-90 211.3 182.9)">3</text>
</g>
</svg>
